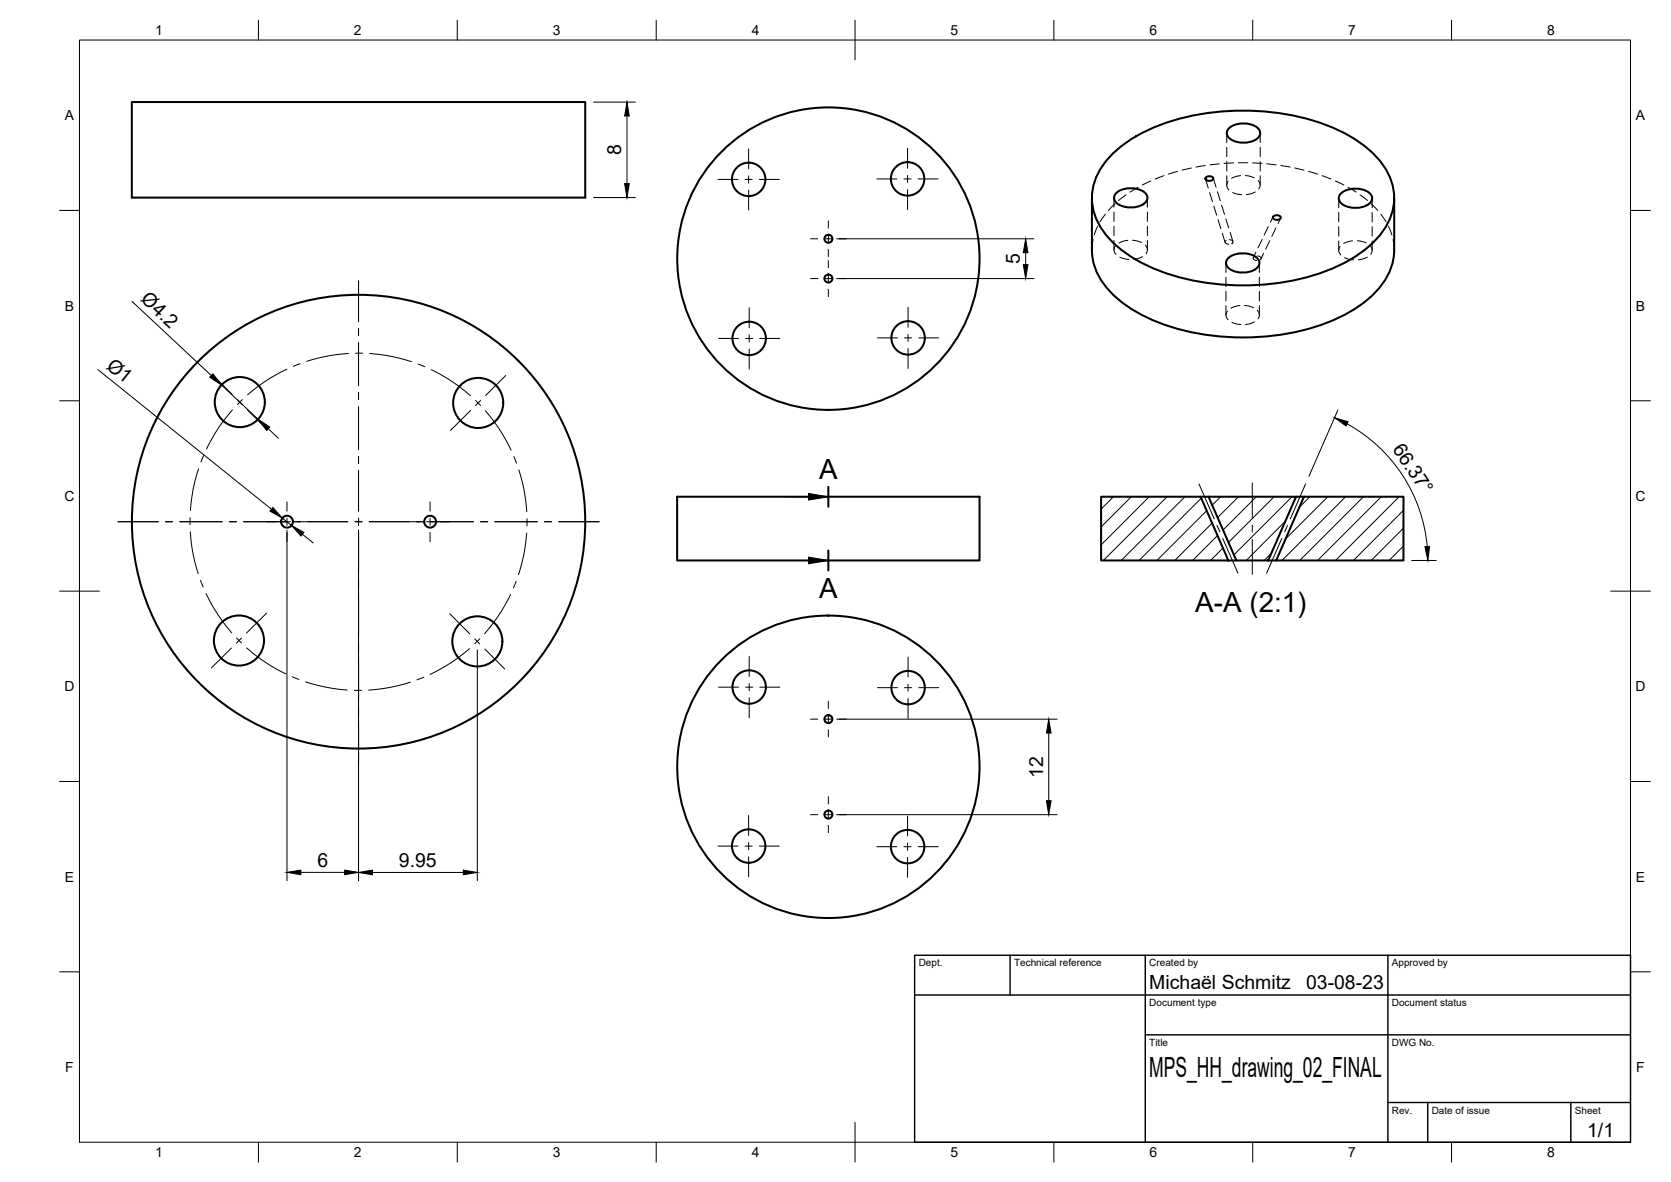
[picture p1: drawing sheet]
<svg xmlns="http://www.w3.org/2000/svg" width="420mm" height="297mm" viewBox="0 0 420 297" stroke-linecap="round" stroke-linejoin="round" font-family="sans-serif">
<!-- layer: Visible -->
<g fill="none" stroke="#000" stroke-width=".51">
<path d="M33.1 25.6h114.1v24.1h-114.1zM280.2 38.2a43.3 43.3 0 0 1 23.5-9.8 59.9 59.9 0 0 1 33.7 4.8 24.5 24.5 0 0 1 11.9 11 14 14 0 0 1-3 15.7 38.6 38.6 0 0 1-20 10.3 60.9 60.9 0 0 1-38.6-3.8 24.5 24.5 0 0 1-11.9-11.1 14 14 0 0 1 3-15.7zM309.1 32.2a6.1 6.1 0 0 1 7.1 0 1.74 1.74 0 0 1-.6 3 5.9 5.9 0 0 1-6.9-1 1.58 1.58 0 0 1 .4-2zM274.6 49.8v13a16.2 16.2 0 0 0 6.1 12 43.9 43.9 0 0 0 23.5 9.5 58.1 58.1 0 0 0 35.2-5.9 22.5 22.5 0 0 0 10.2-10.7l.9-3.2 .1-1.7v-13M280.7 48.4a6.1 6.1 0 0 1 7.2 0 1.74 1.74 0 0 1-.6 3 5.9 5.9 0 0 1-7-.9 1.58 1.58 0 0 1 .4-2.1zM303.2 44.6l.9-.3a.73 .73 0 0 1 .9 .8l-.9 .4a.73 .73 0 0 1-.9-.9zM320.1 54.4l.9-.3a.73 .73 0 0 1 1 .8l-1 .4a.73 .73 0 0 1-.9-.9zM337.2 48.5a6.1 6.1 0 0 1 7.2 0 1.74 1.74 0 0 1-.6 3 5.9 5.9 0 0 1-7-.9 1.58 1.58 0 0 1 .4-2.1zM308.9 64.8a6.1 6.1 0 0 1 7.1 0 1.74 1.74 0 0 1-.6 3 5.9 5.9 0 0 1-6.9-.9 1.58 1.58 0 0 1 .4-2.1zM170.3 124.8h76v16.1h-76zM276.9 124.8h25l7 16.1h-32zM301.9 124.8h2"/>
<path d="M303.9 124.8h22l-7 16.1h-8zM325.9 124.8h2M327.9 124.8h25v16.1h-32zM308.9 140.9h2M318.9 140.9h2"/>
<circle cx="188.2" cy="45.1" r="4.2"/>
<circle cx="228.2" cy="45" r="4.2"/>
<circle cx="208.3" cy="60" r="1.01"/>
<circle cx="208.3" cy="70" r="1.01"/>
<circle cx="208.3" cy="65" r="38"/>
<circle cx="188.4" cy="85" r="4.2"/>
<circle cx="228.3" cy="84.9" r="4.2"/>
<circle cx="60.3" cy="101" r="6.3"/>
<circle cx="120.2" cy="101.3" r="6.3"/>
<circle cx="72.2" cy="131.1" r="1.49"/>
<circle cx="90.2" cy="131.1" r="57"/>
<circle cx="108.2" cy="131.1" r="1.49"/>
<circle cx="60.1" cy="161" r="6.3"/>
<circle cx="120" cy="161.2" r="6.3"/>
<circle cx="188.4" cy="172.7" r="4.2"/>
<circle cx="228.3" cy="172.8" r="4.2"/>
<circle cx="208.3" cy="180.7" r="1.01"/>
<circle cx="208.3" cy="192.7" r="38"/>
<circle cx="188.2" cy="212.6" r="4.2"/>
<circle cx="208.3" cy="204.7" r="1.01"/>
<circle cx="228.2" cy="212.8" r="4.2"/>
</g>
<!-- layer: Hidden -->
<g fill="none" stroke="#000" stroke-width=".25">
<path d="M308.5 33.5v2.3M308.5 37v2.4M316.9 33.5v2.3M316.9 37v2.4M276 56.8l-.9 2.2M277.9 53.8l-1.3 2M280.1 49.7v2.4M280.1 53.3v2.4M280.1 56.8v2.4M280.4 51.2l-1.7 1.7M283.1 49l-1.9 1.4M286.2 47.1l-2.1 1.2"/>
<path d="M288.5 49.7v2.4M288.5 53.3v2.4M288.5 56.8v2.4M289.3 45.5l-2.1 1M292.7 44.1l-2.3 .9M296.1 43.1l-2.3 .7M299.6 42.2l-2.4 .6M303.1 41.6l-2.4 .4M303.1 45l.7 2.3M304.1 48.4l.8 2.3M305.1 44.8l.7 2.2M305.2 51.8l.7 2.3"/>
<path d="M306.1 48.2l.7 2.3M306.3 55.2l.7 2.3M306.6 41.2l-2.4 .2M307.2 51.6l.7 2.3M307.3 58.6l.7 2.3M308.2 55l.7 2.3M308.5 40.6v2.4M308.5 44.2v2.3M308.8 45.6l-.3 .6v.6l.5 .9M309.3 58.4l.7 2.3M309.9 48.4l2.3 .5M310.2 40.9l-2.4 .2"/>
<path d="M311.4 40.9h2.4M311.9 44.1l-2.2 .7M313.1 44.1l1.2 .2 1.1 .4M314.9 40.9l2.4 .2M315.6 48.2l-2.2 .7M316.3 45.4a1.54 1.54 0 0 1 .2 2.1M316.9 40.6v2.4M316.9 44.2v2.3M318.5 41.2l2.4 .2M318.9 56.9l-1 2.2M320.1 54.5l-.7 1.4M320.8 57.3l-1 2.1"/>
<path d="M322 54.8l-.6 1.4M322.1 41.6l2.3 .4M325.6 42.2l2.3 .6M329 43.1l2.3 .7M332.4 44.1l2.3 .9M335.7 45.5l2.2 1M336.6 49.8v2.4M336.6 53.4v2.4M336.6 57v2.3M338.9 47.1l2.1 1.2M342 49l1.9 1.4M344.8 51.2l1.6 1.7"/>
<path d="M345 49.8v2.4M345 53.4v2.4M345 57v2.3M347.2 53.8l1.3 2M349.1 56.8l.9 2.2M274.8 60.2l-.2 2.7M280.1 60.4v2.4M280.5 61.8l-.4 .9 .1 .7 .4 .6M281.6 64.6l2.3 .6M283.6 60.4l-2.3 .7M284.8 60.4l2.2 .5M287.3 64.5l-2.3 .7"/>
<path d="M288 61.6a1.51 1.51 0 0 1 .1 2.2M288.5 60.4v2.4M308.3 66.1v2.4M308.3 69.6v2.4M308.3 73.2v2.4M308.3 76.8v2.4M308.3 60.4a.56 .56 0 0 0-.2 .7 .56 .56 0 0 0 .8 .3M308.6 78.2l-.3 .9 .1 .7 .4 .5M309.1 60.2a.62 .62 0 0 1 .7 .2 .62 .62 0 0 1 .1 .7l-.2 .1M309.7 61.2h.1M311.7 76.8l-2.2 .7M312.9 76.8l2.3 .5"/>
<path d="M315.4 64.5a.56 .56 0 0 0-.2 .7 .56 .56 0 0 0 .7 .3h.1M315.8 63.4l-.7 1.3M316.1 78a1.51 1.51 0 0 1 .2 2.1M316.2 64.3a.58 .58 0 0 1 .8 .2 .58 .58 0 0 1-.2 .8M316.7 66.1v2.4M316.7 69.6v2.4M316.7 73.2v2.4M316.7 76.8v2.4M317.4 60.2l-1.1 2.1M317.7 63.7l-.6 1.4M319.3 60.5l-1.1 2.1M336.6 60.5v2.4"/>
<path d="M337 61.9l-.3 .6-.1 .7 .5 .9M338.1 64.8l2.3 .5M340.1 60.5l-2.3 .7M341.3 60.5l2.2 .6M343.8 64.6l-2.3 .7M344.5 61.7a1.57 1.57 0 0 1 .2 2.2M345 60.5v2.4M350.3 60.2l.3 2.7M309.8 81l2.2 .6M315.4 80.9l-2.2 .6"/>
</g>
<!-- layer: BORDER -->
<g fill="none" stroke="#000" stroke-width=".25">
<path d="M20 10.1h390v276.9h-390zM65 5.1v5M115 5.1v5M165 5.1v5M215 5.1v10M265 5.1v5M315 5.1v5M365 5.1v5M15 52.9h5M410 52.9h5M15 100.7h5M410 100.7h5"/>
<path d="M15 148.6h10M405 148.6h10M15 196.4h5M410 196.4h5M15 244.2h5M410 244.2h5M65 287v5M115 287v5M165 287v5M215 282.1v9.9M265 287v5M315 287v5"/>
<path d="M365 287v5"/>
</g>
<!-- layer: TITLEBLOCK -->
<path d="M230 240.1h180v46.9h-180zM230 250h180M254 240.1v9.9M288 240.1v46.9M349 240.1v46.9M288 260.1h122M349 277.1h61M359 277.1v9.9M395 277.1v9.9" fill="none" stroke="#000" stroke-width=".36"/>
<!-- layer: Hatching -->
<g fill="none" stroke="#000" stroke-width=".25">
<path d="M280 124.8l-3.1 3.1M284.4 124.8l-7.5 7.6M288.9 124.8l-12 12.1M293.4 124.8l-16 16.1M297.9 124.8l-16 16.1M302 125.2l-15.6 15.7M303.4 128.3l-12.5 12.6M304.8 131.5l-9.4 9.4M306.1 134.6l-6.2 6.3M306.9 124.8l-2.1 2.1M307.5 137.7l-3.1 3.2M311.4 124.8l-5.2 5.3"/>
<path d="M315.9 124.8l-8.4 8.4M319.7 139l-1.9 1.9M320.4 124.8l-11.5 11.5M323.2 131l-9.8 9.9M324.9 124.8l-14.6 14.6M329.4 124.8l-2.7 2.7M333.8 124.8l-10.6 10.7M338.3 124.8l-16 16.1M342.8 124.8l-16 16.1M347.3 124.8l-16 16.1M351.8 124.8l-16 16.1M352.9 128.3l-12.6 12.6"/>
<path d="M352.9 132.7l-8.1 8.2M352.9 137.2l-3.6 3.7M308.9 140.8v.1"/>
</g>
<!-- layer: Section Lines -->
<path d="M208.3 122.4v4.9M208.3 138.4v4.9" fill="none" stroke="#000" stroke-width=".51"/>
<path d="M198.3 124.8h5M198.3 140.9h5" fill="none" stroke="#000" stroke-width=".25"/>
<path d="M203.3 124l5 .8-5 .9zM203.3 140l5 .9-5 .8z" fill="#000" stroke="#000" stroke-width=".25"/>
<!-- layer: Smart Centers -->
<g fill="none" stroke="#000" stroke-width=".25">
<path d="M188.2 37.4v5M228.2 37.3v5M180.5 45.1h5.1M187.3 45.1h1.8M188.2 44.2v1.8M188.2 47.8v5M190.9 45.1h5M208.3 55.5v1.8M208.3 59.1v1.8M220.5 45h5M227.3 45h1.8M228.2 44.1v1.8"/>
<path d="M228.2 47.6v5.1M230.9 45h5M90.1 70.6v10.2M188.4 77.4v5M203.8 60h1.8M203.8 70h1.8M207.4 60h1.8M207.4 70h1.8M208.3 62.7v1.8M208.3 65.5v1.8M208.3 69.1v1.8M208.3 72.7v1.8"/>
<path d="M211 60h1.8M211 70h1.8M228.3 77.2v5M53.4 94.1l5 5.1M72.1 92.8l-5.4 3-4.4 3.4M75.4 91.4l-1.6 .7M87.6 88.8l-5.6 .7-4.9 1.3M89.4 88.8h1.8M90.1 82.6v1.8M90.1 86.1v10.8M90.1 98.6v1.8M93 88.8l5.6 .8 4.9 1.3"/>
<path d="M105.1 91.5l1.7 .7M108.4 92.9l2.3 1.2 3.2 1.9 4.4 3.4M127.2 94.4l-5.1 5M180.7 85.1h5M187.5 85.1h1.8M188.4 84.2v1.7M188.4 87.7v5M191.1 85.1h5M220.6 84.9h5.1M227.4 84.9h1.8M228.3 84v1.8M228.3 87.6v5"/>
<path d="M231 84.9h5M49.9 117.8l-1.3 4.9-.7 5.6M51.2 114.5l-.7 1.6M58.4 103l-3.4 4.4-3.1 5.4M59.7 100.4l1.2 1.3M60.9 100.4l-1.2 1.3M62.2 103l5 5M90.1 102.2v10.7M90.1 114.7v1.8M90.1 118.3v10.1M118.3 103.2l-5 5M119.6 100.6l1.2 1.3"/>
<path d="M120.8 100.6l-1.2 1.3M122 103.2l3.4 4.4 3.1 5.5M129.2 114.8l.7 1.6M130.5 118.1l1.2 4.9 .7 5.6M29.7 131.1h10.1M41.6 131.1h1.8M45.2 131.1h10.7M47.8 130.1v1.8M47.9 133.7l.7 5.6 1.2 4.9M57.7 131.1h1.8M61.2 131.1h11.8M72.2 126.1v2.3"/>
<path d="M72.2 130.2v1.8M72.2 133.8v2.3M73.7 131.1h3.5M77.3 131.1h10.2M89.3 131.1h1.7M90.1 130.2v1.8M90.1 133.8v10.2M92.8 131.1h10.2M103.1 131.1h3.5M107.3 131.1h11.8M108.1 126.1v2.3M108.1 130.2v1.8"/>
<path d="M108.1 133.8v2.3M120.8 131.1h1.8M124.4 131.1h10.7M132.4 133.9l-.7 5.7-1.3 4.8M132.5 130.4v1.8M136.9 131.1h1.8M140.5 131.1h10.1M301.5 121.6l3.8 8.8M306 132l.7 1.7M307.4 135.3l3.9 8.7M314.9 121.3v8.9M314.9 132v1.7"/>
<path d="M314.9 135.5v8.8M322.3 135.3l-3.8 8.7M323.7 132l-.7 1.7M328.3 121.6l-3.9 8.8M50.4 145.8l.7 1.7M51.8 149.1l3.1 5.5 3.4 4.4M67 154.1l-5 5M90.1 145.7v1.8M90.1 149.3v10.7M113.1 154.2l5 5.1M128.4 149.4l-3.1 5.4-3.4 4.4M129.8 146.1l-.7 1.7"/>
<path d="M58.2 162.9l-5.1 5M59.5 160.3l1.2 1.3M60.7 160.3l-1.2 1.3M62 162.8l4.4 3.4 5.5 3.1M73.5 170.1l1.7 .6M76.8 171.4l4.9 1.2 5.6 .8M89.1 173.5h1.8M90.1 161.8v1.8M90.1 165.4v10.7M90.1 177.9v1.8M103.2 171.4l-4.9 1.3-5.6 .7M106.5 170.2l-1.6 .6"/>
<path d="M118 163l-4.4 3.4-5.4 3.1M119.4 160.6l1.2 1.2M120.6 160.5l-1.2 1.3M121.9 163.1l5 5M180.7 172.7h5M187.5 172.7h1.8M188.4 165v5M188.4 171.8v1.8M188.4 175.4v5M191.1 172.7h5M208.3 176.2v1.8M208.3 179.8v1.8"/>
<path d="M220.6 172.8h5.1M227.4 172.8h1.8M228.3 165.1v5M228.3 171.9v1.8M228.3 175.5v5M231 172.8h5M90.1 181.5v10.1M203.8 180.7h1.8M207.4 180.7h1.8M208.3 183.4v1.8M211 180.7h1.8M180.5 212.6h5.1"/>
<path d="M187.3 212.6h1.8M188.2 204.9v5.1M188.2 211.7v1.8M188.2 215.3v5M190.9 212.6h5M203.8 204.7h1.8M207.4 204.7h1.8M208.3 200.2v1.8M208.3 203.8v1.8M208.3 207.4v1.8M211 204.7h1.8M220.5 212.8h5"/>
<path d="M227.3 212.8h1.8M228.2 205.1v5M228.2 211.9v1.8M228.2 215.4v5.1M230.9 212.8h5"/>
</g>
<!-- layer: FD_Dimensions -->
<g fill="none" stroke="#000" stroke-width=".25">
<path d="M149.2 25.7h10.5M157.6 29.2v17M149.2 49.6h10.5M33.2 75.7l19.9 18.7M210.4 70h49.6M210.4 60h49.6M257.9 63.5v3M24.6 92.9l43.7 35.1M55.7 96.8l9.2 8.6M67.5 107.7l2.5 2.4M336.4 103l-7.3 16.7M338.7 106.5a39.1 39.1 0 0 1 20.2 30.8"/>
<path d="M71 130.2l2.3 1.9M72.2 133.2v88.1M76.1 134.3l2.7 2.1M90.1 133.2v88.1M355 140.9h6.1M120 163.3v58M210.4 180.7h55.4M263.7 184.2v17M75.6 219.2h11.1M93.6 219.3h22.9M210.4 204.7h55.4"/>
</g>
<g fill="#000" stroke="#000" stroke-width=".25">
<path d="M157.6 25.7l.6 3.5h-1.1zM157.1 46.2h1.1l-.6 3.4zM257.3 66.5h1.2l-.6 3.5zM257.9 60l.6 3.5h-1.2zM53.5 93.9l2.2 2.9-3-2zM64.9 105.4l2.9 1.9-.7 .9zM335.6 105l3.4 1-.5 1zM68.6 127.5l2.4 2.7-3.1-1.8zM73.3 132.1l3.1 1.7-.7 .9zM358.3 137.4l1.2-.1-.5 3.6zM263.7 180.7l.6 3.5h-1.2zM72.2 219.2l3.4-.5v1.1z"/>
<path d="M86.7 218.7l3.4 .5-3.4 .6zM90.1 219.3l3.5-.6v1.1zM116.5 218.7l3.5 .6-3.5 .5zM263.1 201.2h1.2l-.6 3.5z"/>
</g>
<g font-size="7">
<text x="206" y="120.3">A</text>
<text x="206" y="150.3">A</text>
<text x="300.5" y="153.9">A-A (2:1)</text>
<text x="289" y="270.6">MPS_HH_drawing_02_FINAL</text>
</g>
<g font-size="4.9">
<text x="156.2" y="39" transform="rotate(-90 156.2 39)">8</text>
<text x="256.4" y="66.4" transform="rotate(-90 256.4 66.4)">5</text>
<text x="35.1" y="75.4" transform="rotate(43 35.1 75.4)">Ø4.2</text>
<text x="26.5" y="92.4" transform="rotate(39 26.5 92.4)">Ø1</text>
<text x="350" y="112.7" transform="rotate(57 350 112.7)">66.37°</text>
<text x="262.3" y="195.6" transform="rotate(-90 262.3 195.6)">12</text>
<text x="79.8" y="217.8">6</text>
<text x="100.3" y="217.8">9.95</text>
<text x="289" y="248.5">Michaël Schmitz</text>
<text x="328.4" y="248.5">03-08-23</text>
<text x="399.1" y="285.7">1/1</text>
</g>
<g font-size="3.5">
<text x="39" y="8.8">1</text>
<text x="89" y="8.8">2</text>
<text x="139" y="8.8">3</text>
<text x="189" y="8.8">4</text>
<text x="239" y="8.8">5</text>
<text x="289" y="8.8">6</text>
<text x="339" y="8.8">7</text>
<text x="389" y="8.8">8</text>
<text x="16.3" y="30.2">A</text>
<text x="411.3" y="30.2">A</text>
<text x="16.3" y="78">B</text>
<text x="411.3" y="78">B</text>
<text x="16.2" y="125.9">C</text>
<text x="411.2" y="125.9">C</text>
<text x="16.2" y="173.7">D</text>
<text x="411.2" y="173.7">D</text>
<text x="16.3" y="221.6">E</text>
<text x="411.3" y="221.6">E</text>
<text x="16.4" y="269.4">F</text>
<text x="411.4" y="269.4">F</text>
<text x="39" y="290.8">1</text>
<text x="89" y="290.8">2</text>
<text x="139" y="290.8">3</text>
<text x="189" y="290.8">4</text>
<text x="239" y="290.8">5</text>
<text x="289" y="290.8">6</text>
<text x="339" y="290.8">7</text>
<text x="389" y="290.8">8</text>
</g>
<g font-size="2.5">
<text x="231" y="242.9">Dept.</text>
<text x="255" y="242.9">Technical reference</text>
<text x="289" y="242.9">Created by</text>
<text x="350" y="242.9">Approved by</text>
<text x="289" y="252.8">Document type</text>
<text x="350" y="252.8">Document status</text>
<text x="289" y="262.9">Title</text>
<text x="350" y="262.9">DWG No.</text>
<text x="350" y="279.9">Rev.</text>
<text x="360" y="279.9">Date of issue</text>
<text x="396" y="279.9">Sheet</text>
</g>
</svg>
